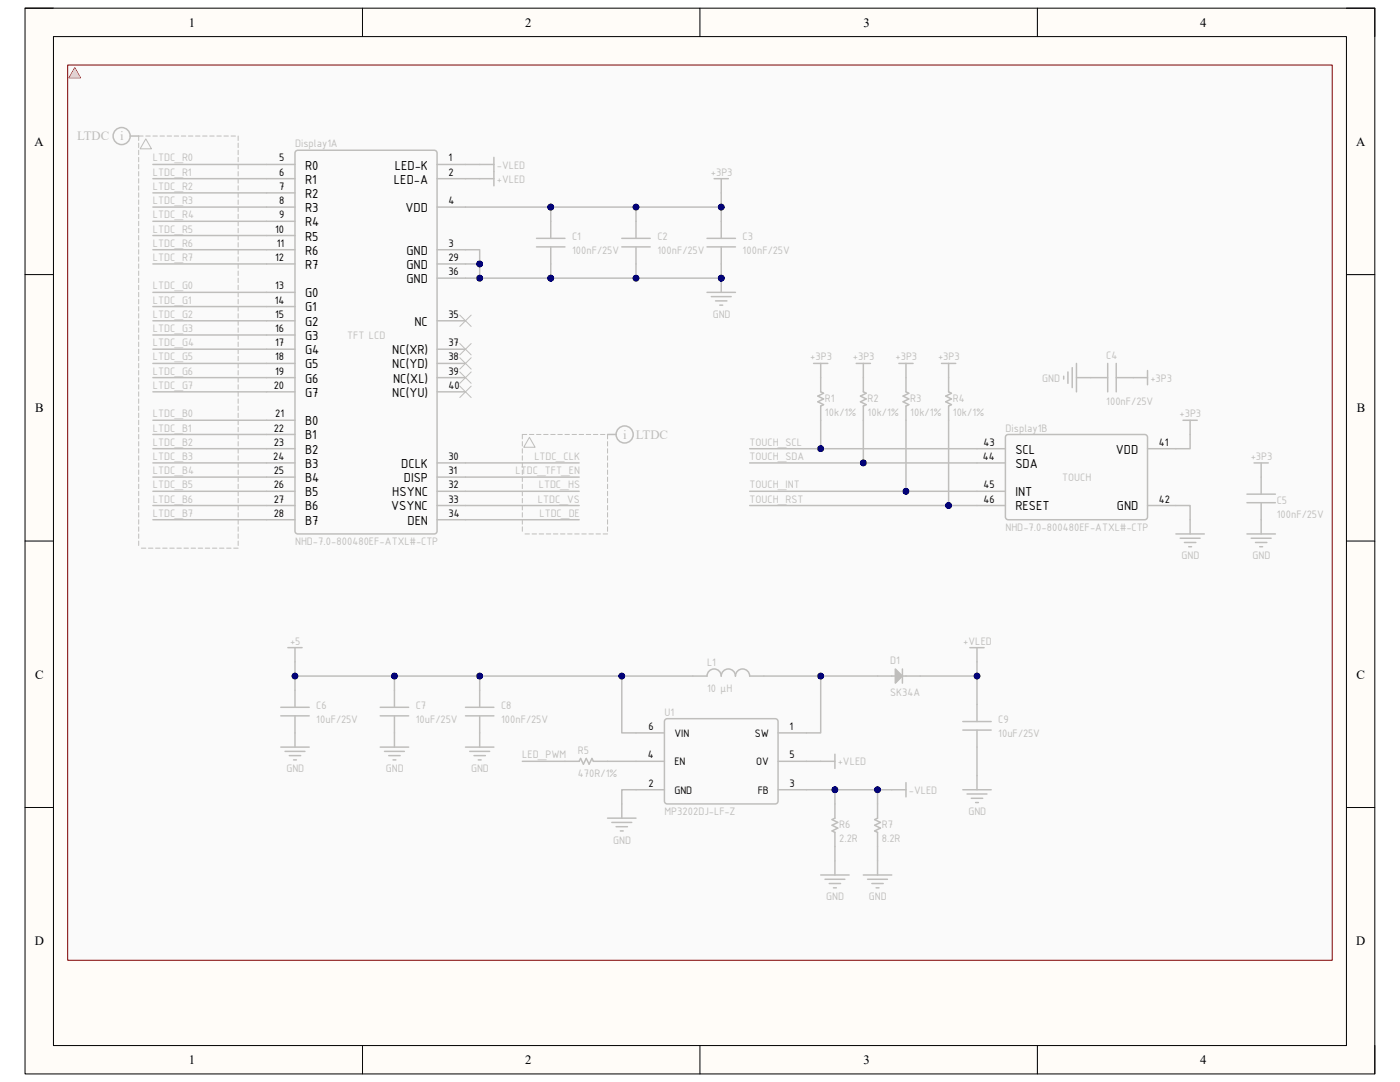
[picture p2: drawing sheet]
<svg xmlns="http://www.w3.org/2000/svg" width="279mm" height="216mm" viewBox="0 0 279 216" stroke-linecap="round" stroke-linejoin="round" font-family="sans-serif">
<path d="M5 1.6h269.4v212.7h-269.4z" fill-rule="evenodd" fill="#fffcf8"/>
<path d="M5 1.6h269.4v212.7h-269.4z" fill="none" stroke="#000" stroke-width=".2"/>
<path d="M10.7 7.3h258v201.3h-258z" fill-rule="evenodd" fill="#fffcf8"/>
<g fill="none" stroke="#000" stroke-width=".2">
<path d="M5 1.6h5.7M10.7 7.3h258v201.3h-258zM72.3 1.6v5.7M139.7 1.6v5.7M207 1.6v5.7M268.7 1.6h5.7v5.7M5 54.8h5.7M268.7 54.8h5.7M5 108h5.7M268.7 108h5.7M5 161.1h5.7M268.7 161.1h5.7"/>
<path d="M72.3 208.6v5.7M139.7 208.6v5.7M207 208.6v5.7M274.4 208.6v5.7"/>
</g>
<g fill="#bfbebc">
<path d="M27.7 27.1h19.8v82.3h-19.8z" fill-rule="evenodd"/>
<path d="M104.2 86.7h17.1v19.8h-17.1z" fill-rule="evenodd"/>
</g>
<path d="M13.5 13h252.4v178.6h-252.4z" fill-rule="evenodd" fill="#fafafa"/>
<g fill="none" stroke="#bfbebc" stroke-width=".3">
<path d="M53.2 32.8h5.7M53.2 35.7h5.7M53.2 38.5h5.7M58.9 30.3l.5-.3h27.3l.5 .3v75.7l-.3 .5h-27.5l-.5-.2zM87.2 32.8h5.7M87.2 35.7h5.7M53.2 49.8h5.7M53.2 41.3h5.7M53.2 44.2h5.7M53.2 47h5.7M53.2 52.7h5.7M53.2 58.3h5.7"/>
<path d="M87.2 49.8h5.7M87.2 41.3h5.7M87.2 52.7h5.7M87.2 55.5h5.7M107.1 47.6h5.6M107.1 49.3h5.6M109.9 44.2v3.4M109.9 49.3v3.4M124.1 47.6h5.7M124.1 49.3h5.7M126.9 44.2v3.4M126.9 49.3v3.4"/>
<path d="M141.1 47.6h5.7M141.1 49.3h5.7M141.1 58.3h5.7M142 59.2h3.9M143.9 44.2v3.4M143.9 49.3v3.4M143.9 55.5v2.8M53.2 61.2h5.7M53.2 64h5.7M53.2 66.8h5.7M53.2 69.7h5.7M53.2 72.5h5.7"/>
<path d="M53.2 75.4h5.7M53.2 78.2h5.7M87.2 64h5.7M87.2 69.7h5.7M87.2 72.5h5.7M87.2 75.4h5.7M87.2 78.2h5.7M142.8 60h2.3M143.7 60.9h.5M53.2 83.9h5.7M53.2 92.4h5.7M53.2 98h5.7"/>
<path d="M53.2 86.7h5.7M53.2 89.5h5.7M53.2 95.2h5.7M87.2 92.4h5.7M87.2 98h5.7M87.2 95.2h5.7M195 89.5h5.6M195 92.4h5.6M195 98h5.6M200.7 87l.5-.3 27.5 .1 .3 .5-.1 16.1-.5 .3-27.5-.1-.3-.5zM229 89.5h5.7M53.2 100.9h5.7"/>
<path d="M53.2 103.7h5.7M87.2 100.9h5.7M87.2 103.7h5.7M195 100.9h5.6M229 100.9h5.7"/>
</g>
<circle cx="143.9" cy="55.5" r=".57" fill="#000080"/>
<circle cx="143.9" cy="55.5" r=".57" fill="none" stroke="#000080" stroke-width=".2"/>
<g fill="none" stroke="#bfbebc" stroke-width=".3">
<path d="M142.5 35.7h2.9M143.9 35.7v2.8M212.3 75.1v.5M213.1 74.2v2.3M214 73.4v3.9M214.8 75.4h6.3M214.8 72.5v5.7M221.1 72.5v5.7M222.8 75.4h3.4M222.8 72.5v5.7M236.1 83.9h2.8M237.5 83.9v2.8"/>
<path d="M248.9 98.6h5.6M250.3 92.4h2.8M251.7 92.4v6.2M234.7 106.5h5.6M235.5 107.4h4M236.4 108.2h2.3M237.2 109.1h.6M237.5 103.7v2.8M248.9 106.5h5.6M248.9 100.3h5.6M249.7 107.4h4M250.6 108.2h2.2"/>
<path d="M251.4 109.1h.6M251.7 100.3v6.2M138.3 134.9h2.8a1.42 1.42 0 0 1 1.4-1.4 1.42 1.42 0 0 1 1.4 1.4 1.42 1.42 0 0 1 1.5-1.4 1.42 1.42 0 0 1 1.4 1.4 1.42 1.42 0 0 1 1.4-1.4 1.42 1.42 0 0 1 1.4 1.4h2.8M175.1 134.9h2.9M180.8 134.9h2.8M126.9 146.2h5.7M126.9 157.6h5.7M126.9 151.9h5.7M132.9 143.5h22.1l.3 .5-.1 16.1-.5 .3-21.8-.1-.3-.4v-15.9zM155.3 146.2h5.7M155.3 157.6h5.7M155.3 151.9h5.7"/>
</g>
<path d="M178.7 133.5l1.4 1.4-1.4 1.4z" fill="#bfbebc"/>
<g fill="none" stroke="#bfbebc" stroke-width=".3">
<path d="M30.5 35.7h22.7M30.5 32.8h22.7M30.5 38.5h22.7M95.7 35.7h2.9M95.7 32.8h2.9M98.6 31.4v5.7M30.5 58.3h22.7M30.5 52.7h22.7M30.5 49.8h22.7M30.5 47h22.7M30.5 44.2h22.7M30.5 41.3h22.7"/>
<path d="M109.9 52.7v2.8M30.5 75.4h22.7M30.5 78.2h22.7M30.5 72.5h22.7M30.5 69.7h22.7M30.5 66.8h22.7M30.5 64h22.7M30.5 61.2h22.7M226.2 75.4h2.8M229 73.9v2.9M30.5 83.9h22.7M30.5 98h22.7"/>
<path d="M30.5 95.2h22.7M30.5 92.4h22.7M30.5 89.5h22.7M30.5 86.7h22.7M30.5 103.7h22.7M30.5 100.9h22.7M57.5 129.2h2.8M58.9 129.2v2.9M58.9 137.7v3.4M78.7 137.7v3.4M95.7 137.7v3.4M178 134.9h2.8"/>
<path d="M178.7 133.5l1.4 1.4-1.4 1.4zM180.1 133.5v2.8M193.6 129.2h2.8M195 129.2v2.9M56 141.1h5.7M56 142.8h5.7M56 149.1h5.7M56.9 149.9h4M57.7 150.8h2.3M58.6 151.6h.6M58.9 142.8v6.3M75.9 141.1h5.7"/>
<path d="M75.9 142.8h5.7M75.9 149.1h5.7M76.7 149.9h4M77.6 150.8h2.3M78.4 151.6h.6M78.7 142.8v6.3M92.9 141.1h5.7M92.9 142.8h5.7M92.9 149.1h5.7M93.7 149.9h4M94.6 150.8h2.3M95.5 151.6h.5"/>
<path d="M95.7 142.8v6.3M163.8 151.9h2.8M166.6 150.5v2.8M178 157.6h2.8M180.8 156.2v2.8M192.2 144h5.6M192.2 145.7h5.6M192.2 157.6h5.6M193 158.4h4M193.8 159.3h2.3M195 140.6v3.4M195 145.7v3.4"/>
<path d="M195 154.7v2.9M121.3 163.3h5.6M122.1 164.1h4M123 165h2.2M123.8 165.8h.6M124.1 160.4v2.9M163.8 174.6h5.7M164.6 175.5h4M165.5 176.3h2.3M166.3 177.2h.6M166.6 160.4v2.9l-.5 .2 1.1 .6-1.1 .6 1.1 .5-1.1 .6 .5 .3v2.8M166.6 171.8v2.8"/>
<path d="M172.3 174.6h5.7M173.1 175.5h4M174 176.3h2.3M174.8 177.2h.6M175.1 160.4v2.9l-.5 .2 1.1 .6-1.1 .6 1.1 .5-1.1 .6 .5 .3v2.8M175.1 171.8v2.8M194.7 160.1h.6"/>
</g>
<path d="M91.8 62.9l2.2 2.2M91.8 68.5l2.2 2.3M91.8 71.4l2.2 2.2M91.8 74.2l2.2 2.3M91.8 77.1l2.2 2.2M94 62.9l-2.2 2.2M94 68.5l-2.2 2.3M94 71.4l-2.2 2.2M94 74.2l-2.2 2.3M94 77.1l-2.2 2.2" fill="none" stroke="#bfbebc" stroke-width=".2"/>
<circle cx="109.9" cy="55.5" r=".57" fill="#000080"/>
<circle cx="109.9" cy="55.5" r=".57" fill="none" stroke="#000080" stroke-width=".2"/>
<path d="M92.9 41.3h17" fill="none" stroke="#bfbebc" stroke-width=".3"/>
<circle cx="109.9" cy="41.3" r=".57" fill="#000080"/>
<circle cx="109.9" cy="41.3" r=".57" fill="none" stroke="#000080" stroke-width=".2"/>
<path d="M92.9 52.7h2.8v2.8h14.2" fill="none" stroke="#bfbebc" stroke-width=".3"/>
<circle cx="95.7" cy="52.7" r=".57" fill="#000080"/>
<circle cx="95.7" cy="52.7" r=".57" fill="none" stroke="#000080" stroke-width=".2"/>
<circle cx="95.7" cy="55.5" r=".57" fill="#000080"/>
<circle cx="95.7" cy="55.5" r=".57" fill="none" stroke="#000080" stroke-width=".2"/>
<circle cx="109.9" cy="55.5" r=".57" fill="#000080"/>
<circle cx="109.9" cy="55.5" r=".57" fill="none" stroke="#000080" stroke-width=".2"/>
<path d="M109.9 41.3v2.9" fill="none" stroke="#bfbebc" stroke-width=".3"/>
<circle cx="109.9" cy="41.3" r=".57" fill="#000080"/>
<circle cx="109.9" cy="41.3" r=".57" fill="none" stroke="#000080" stroke-width=".2"/>
<path d="M92.9 55.5h2.8" fill="none" stroke="#bfbebc" stroke-width=".3"/>
<circle cx="95.7" cy="55.5" r=".57" fill="#000080"/>
<circle cx="95.7" cy="55.5" r=".57" fill="none" stroke="#000080" stroke-width=".2"/>
<path d="M92.9 49.8h2.8v2.9" fill="none" stroke="#bfbebc" stroke-width=".3"/>
<circle cx="95.7" cy="52.7" r=".57" fill="#000080"/>
<circle cx="95.7" cy="52.7" r=".57" fill="none" stroke="#000080" stroke-width=".2"/>
<path d="M143.9 52.7v2.8" fill="none" stroke="#bfbebc" stroke-width=".3"/>
<circle cx="143.9" cy="55.5" r=".57" fill="#000080"/>
<circle cx="143.9" cy="55.5" r=".57" fill="none" stroke="#000080" stroke-width=".2"/>
<path d="M143.9 38.5v5.7" fill="none" stroke="#bfbebc" stroke-width=".3"/>
<circle cx="143.9" cy="41.3" r=".57" fill="#000080"/>
<circle cx="143.9" cy="41.3" r=".57" fill="none" stroke="#000080" stroke-width=".2"/>
<path d="M109.9 41.3h34" fill="none" stroke="#bfbebc" stroke-width=".3"/>
<circle cx="109.9" cy="41.3" r=".57" fill="#000080"/>
<circle cx="109.9" cy="41.3" r=".57" fill="none" stroke="#000080" stroke-width=".2"/>
<circle cx="126.9" cy="41.3" r=".57" fill="#000080"/>
<circle cx="126.9" cy="41.3" r=".57" fill="none" stroke="#000080" stroke-width=".2"/>
<circle cx="143.9" cy="41.3" r=".57" fill="#000080"/>
<circle cx="143.9" cy="41.3" r=".57" fill="none" stroke="#000080" stroke-width=".2"/>
<path d="M126.9 41.3v2.9" fill="none" stroke="#bfbebc" stroke-width=".3"/>
<circle cx="126.9" cy="41.3" r=".57" fill="#000080"/>
<circle cx="126.9" cy="41.3" r=".57" fill="none" stroke="#000080" stroke-width=".2"/>
<path d="M109.9 55.5h34" fill="none" stroke="#bfbebc" stroke-width=".3"/>
<circle cx="109.9" cy="55.5" r=".57" fill="#000080"/>
<circle cx="109.9" cy="55.5" r=".57" fill="none" stroke="#000080" stroke-width=".2"/>
<circle cx="126.9" cy="55.5" r=".57" fill="#000080"/>
<circle cx="126.9" cy="55.5" r=".57" fill="none" stroke="#000080" stroke-width=".2"/>
<circle cx="143.9" cy="55.5" r=".57" fill="#000080"/>
<circle cx="143.9" cy="55.5" r=".57" fill="none" stroke="#000080" stroke-width=".2"/>
<path d="M126.9 52.7v2.8" fill="none" stroke="#bfbebc" stroke-width=".3"/>
<circle cx="126.9" cy="55.5" r=".57" fill="#000080"/>
<circle cx="126.9" cy="55.5" r=".57" fill="none" stroke="#000080" stroke-width=".2"/>
<path d="M92.9 98h22.7M92.9 92.4h22.7M92.9 95.2h22.7M237.5 86.7v2.8h-2.8M92.9 100.9h22.7M92.9 103.7h22.7M234.7 100.9h2.8v2.8M175.1 134.9h-11.3v11.3h-2.8" fill="none" stroke="#bfbebc" stroke-width=".3"/>
<circle cx="163.8" cy="134.9" r=".57" fill="#000080"/>
<circle cx="163.8" cy="134.9" r=".57" fill="none" stroke="#000080" stroke-width=".2"/>
<path d="M152.4 134.9h11.4" fill="none" stroke="#bfbebc" stroke-width=".3"/>
<circle cx="163.8" cy="134.9" r=".57" fill="#000080"/>
<circle cx="163.8" cy="134.9" r=".57" fill="none" stroke="#000080" stroke-width=".2"/>
<path d="M78.7 134.9v2.8M195 149.1v5.6" fill="none" stroke="#bfbebc" stroke-width=".3"/>
<circle cx="78.7" cy="134.9" r=".57" fill="#000080"/>
<circle cx="78.7" cy="134.9" r=".57" fill="none" stroke="#000080" stroke-width=".2"/>
<path d="M95.7 134.9v2.8" fill="none" stroke="#bfbebc" stroke-width=".3"/>
<circle cx="95.7" cy="134.9" r=".57" fill="#000080"/>
<circle cx="95.7" cy="134.9" r=".57" fill="none" stroke="#000080" stroke-width=".2"/>
<path d="M58.9 132.1v2.8" fill="none" stroke="#bfbebc" stroke-width=".3"/>
<circle cx="58.9" cy="134.9" r=".57" fill="#000080"/>
<circle cx="58.9" cy="134.9" r=".57" fill="none" stroke="#000080" stroke-width=".2"/>
<path d="M58.9 137.7v-2.8h65.2v11.3h2.8" fill="none" stroke="#bfbebc" stroke-width=".3"/>
<circle cx="58.9" cy="134.9" r=".57" fill="#000080"/>
<circle cx="58.9" cy="134.9" r=".57" fill="none" stroke="#000080" stroke-width=".2"/>
<circle cx="78.7" cy="134.9" r=".57" fill="#000080"/>
<circle cx="78.7" cy="134.9" r=".57" fill="none" stroke="#000080" stroke-width=".2"/>
<circle cx="95.7" cy="134.9" r=".57" fill="#000080"/>
<circle cx="95.7" cy="134.9" r=".57" fill="none" stroke="#000080" stroke-width=".2"/>
<circle cx="124.1" cy="134.9" r=".57" fill="#000080"/>
<circle cx="124.1" cy="134.9" r=".57" fill="none" stroke="#000080" stroke-width=".2"/>
<path d="M124.1 134.9h14.2" fill="none" stroke="#bfbebc" stroke-width=".3"/>
<circle cx="124.1" cy="134.9" r=".57" fill="#000080"/>
<circle cx="124.1" cy="134.9" r=".57" fill="none" stroke="#000080" stroke-width=".2"/>
<path d="M195 132.1v8.5M126.9 157.6h-2.8v2.8" fill="none" stroke="#bfbebc" stroke-width=".3"/>
<circle cx="195" cy="134.9" r=".57" fill="#000080"/>
<circle cx="195" cy="134.9" r=".57" fill="none" stroke="#000080" stroke-width=".2"/>
<path d="M183.6 134.9h11.4" fill="none" stroke="#bfbebc" stroke-width=".3"/>
<circle cx="195" cy="134.9" r=".57" fill="#000080"/>
<circle cx="195" cy="134.9" r=".57" fill="none" stroke="#000080" stroke-width=".2"/>
<path d="M161 157.6h5.6v2.8M161 151.9h2.8" fill="none" stroke="#bfbebc" stroke-width=".3"/>
<circle cx="166.6" cy="157.6" r=".57" fill="#000080"/>
<circle cx="166.6" cy="157.6" r=".57" fill="none" stroke="#000080" stroke-width=".2"/>
<path d="M166.6 157.6h8.5v2.8" fill="none" stroke="#bfbebc" stroke-width=".3"/>
<circle cx="166.6" cy="157.6" r=".57" fill="#000080"/>
<circle cx="166.6" cy="157.6" r=".57" fill="none" stroke="#000080" stroke-width=".2"/>
<circle cx="175.1" cy="157.6" r=".57" fill="#000080"/>
<circle cx="175.1" cy="157.6" r=".57" fill="none" stroke="#000080" stroke-width=".2"/>
<path d="M175.1 157.6h2.9M166.6 168.9v2.9M175.1 168.9v2.9" fill="none" stroke="#bfbebc" stroke-width=".3"/>
<circle cx="175.1" cy="157.6" r=".57" fill="#000080"/>
<circle cx="175.1" cy="157.6" r=".57" fill="none" stroke="#000080" stroke-width=".2"/>
<path d="M92.9 32.8h2.8M92.9 35.7h2.8M162.4 72.5h2.8M163.8 72.5v5.7l.6 .3-1.2 .5 1.2 .6-1.2 .6 1.2 .5-.6 .3v8.5M170.9 72.5h2.8M172.3 72.5v5.7l.6 .3-1.2 .5 1.2 .6-1.2 .6 1.2 .5-.6 .3v2.9M179.4 72.5h2.8M180.8 72.5v5.7l.6 .3-1.2 .5 1.2 .6-1.2 .6 1.2 .5-.6 .3v2.9M187.9 72.5h2.8M189.3 72.5v5.7l.6 .3-1.2 .5 1.2 .6-1.2 .6 1.2 .5-.6 .3v2.9M104.2 151.9h11.4l.3-.6 .5 1.2 .6-1.2 .6 1.2 .5-1.2 .3 .6h8.5" fill="none" stroke="#bfbebc" stroke-width=".3"/>
<circle cx="163.8" cy="89.5" r=".57" fill="#000080"/>
<circle cx="163.8" cy="89.5" r=".57" fill="none" stroke="#000080" stroke-width=".2"/>
<path d="M172.3 83.9v8.5" fill="none" stroke="#bfbebc" stroke-width=".3"/>
<circle cx="172.3" cy="92.4" r=".57" fill="#000080"/>
<circle cx="172.3" cy="92.4" r=".57" fill="none" stroke="#000080" stroke-width=".2"/>
<path d="M180.8 83.9v14.1" fill="none" stroke="#bfbebc" stroke-width=".3"/>
<circle cx="180.8" cy="98" r=".57" fill="#000080"/>
<circle cx="180.8" cy="98" r=".57" fill="none" stroke="#000080" stroke-width=".2"/>
<path d="M189.3 83.9v17" fill="none" stroke="#bfbebc" stroke-width=".3"/>
<circle cx="189.3" cy="100.9" r=".57" fill="#000080"/>
<circle cx="189.3" cy="100.9" r=".57" fill="none" stroke="#000080" stroke-width=".2"/>
<g fill="none" stroke="#bfbebc" stroke-width=".2">
<path d="M27.7 28.6v.8M27.7 30v.9M27.7 31.4v.9M27.7 32.8v.9M27.7 34.2v.9M27.7 35.7v.8M27.7 37.1v.9M27.7 38.5v.9M27.7 39.9v.9M28.6 27.1h-.9v.9M29.1 27.7l1.1 2h-2.2zM29.1 27.1h.9"/>
<path d="M30.5 27.1h.9M31.9 27.1h.9M33.4 27.1h.8M34.8 27.1h.9M36.2 27.1h.9M37.6 27.1h.9M39 27.1h.9M40.4 27.1h.9M41.9 27.1h.8M43.3 27.1h.9M44.7 27.1h.9M46.1 27.1h.9"/>
<path d="M47.5 27.1v.9M47.5 28.6v.8M47.5 30v.9M47.5 31.4v.9M47.5 32.8v.9M47.5 34.2v.9M47.5 35.7v.8M47.5 37.1v.9M47.5 38.5v.9M47.5 39.9v.9M27.7 41.3v.9M27.7 42.7v.9"/>
<path d="M27.7 44.2v.8M27.7 45.6v.9M27.7 47v.9M27.7 48.4v.9M27.7 49.8v.9M27.7 51.2v.9M27.7 52.7v.9M27.7 54.1v.9M27.7 55.5v.9M27.7 56.9v.9M27.7 58.3v.9M27.7 59.8v.8"/>
<path d="M47.5 41.3v.9M47.5 42.7v.9M47.5 44.2v.8M47.5 45.6v.9M47.5 47v.9M47.5 48.4v.9M47.5 49.8v.9M47.5 51.2v.9M47.5 52.7v.9M47.5 54.1v.9M47.5 55.5v.9M47.5 56.9v.9"/>
<path d="M47.5 58.3v.9M47.5 59.8v.8M27.7 61.2v.9M27.7 62.6v.9M27.7 64v.9M27.7 65.4v.9M27.7 66.8v.9M27.7 68.3v.8M27.7 69.7v.9M27.7 71.1v.9M27.7 72.5v.9M27.7 73.9v.9"/>
<path d="M27.7 75.4v.8M27.7 76.8v.9M27.7 78.2v.9M27.7 79.6v.9M47.5 61.2v.9M47.5 62.6v.9M47.5 64v.9M47.5 65.4v.9M47.5 66.8v.9M47.5 68.3v.8M47.5 69.7v.9M47.5 71.1v.9"/>
<path d="M47.5 72.5v.9M47.5 73.9v.9M47.5 75.4v.8M47.5 76.8v.9M47.5 78.2v.9M47.5 79.6v.9M27.7 81v.9M27.7 82.4v.9M27.7 83.9v.8M27.7 85.3v.9M27.7 86.7v.9M27.7 88.1v.9"/>
<path d="M27.7 89.5v.9M27.7 90.9v.9M27.7 92.4v.8M27.7 93.8v.9M27.7 95.2v.9M27.7 96.6v.9M27.7 98v.9M27.7 99.5v.8M47.5 81v.9M47.5 82.4v.9M47.5 83.9v.8M47.5 85.3v.9"/>
<path d="M47.5 86.7v.9M47.5 88.1v.9M47.5 89.5v.9M47.5 90.9v.9M47.5 92.4v.8M47.5 93.8v.9M47.5 95.2v.9M47.5 96.6v.9M47.5 98v.9M47.5 99.5v.8M104.2 88.1v.9M104.2 89.5v.9"/>
<path d="M104.2 90.9v.9M104.2 92.4v.8M104.2 93.8v.9M104.2 95.2v.9M104.2 96.6v.9M104.2 98v.9M104.2 99.5v.8M105.1 86.7h-.9v.9M105.7 87.3l1.1 1.9h-2.3zM105.7 86.7h.8M107.1 86.7h.9M108.5 86.7h.9"/>
<path d="M109.9 86.7h.9M111.3 86.7h.9M112.7 86.7h.9M114.2 86.7h.9M115.6 86.7h.9M117 86.7h.9M118.4 86.7h.9M119.8 86.7h.9M121.3 86.7v.9M121.3 88.1v.9M121.3 89.5v.9M121.3 90.9v.9"/>
<path d="M121.3 92.4v.8M121.3 93.8v.9M121.3 95.2v.9M121.3 96.6v.9M121.3 98v.9M121.3 99.5v.8M27.7 100.9v.9M27.7 102.3v.9M27.7 103.7v.9M27.7 105.1v.9M27.7 106.5v.9M27.7 108v.8"/>
<path d="M28.2 109.4h.9M29.6 109.4h.9M31 109.4h.9M32.5 109.4h.9M33.9 109.4h.9M35.3 109.4h.9M36.7 109.4h.9M38.1 109.4h.9M39.6 109.4h.8M41 109.4h.9M42.4 109.4h.9M43.8 109.4h.9"/>
<path d="M45.2 109.4h.9M46.6 109.4h.9M47.5 100.9v.9M47.5 102.3v.9M47.5 103.7v.9M47.5 105.1v.9M47.5 106.5v.9M47.5 108v.8M104.2 100.9v.9M104.2 102.3v.9M104.2 103.7v.9M104.2 105.1v.9"/>
<path d="M104.8 106.5h.9M106.2 106.5h.9M107.6 106.5h.9M109 106.5h.9M110.4 106.5h.9M111.9 106.5h.8M113.3 106.5h.9M114.7 106.5h.9M116.1 106.5h.9M117.5 106.5h.9M119 106.5h.8M120.4 106.5h.9"/>
<path d="M121.3 100.9v.9M121.3 102.3v.9M121.3 103.7v.9M121.3 105.1v.9"/>
</g>
<g fill="none" stroke="#bfbebc" stroke-width=".3">
<path d="M26 27.1h1.7M121.3 86.7h1.7M149.6 100.9h45.4"/>
<circle cx="24.3" cy="27.1" r="1.7"/>
<circle cx="124.7" cy="86.7" r="1.7"/>
</g>
<circle cx="189.3" cy="100.9" r=".57" fill="#000080"/>
<circle cx="189.3" cy="100.9" r=".57" fill="none" stroke="#000080" stroke-width=".2"/>
<path d="M149.6 98h45.4" fill="none" stroke="#bfbebc" stroke-width=".3"/>
<circle cx="180.8" cy="98" r=".57" fill="#000080"/>
<circle cx="180.8" cy="98" r=".57" fill="none" stroke="#000080" stroke-width=".2"/>
<path d="M149.6 92.4h45.4" fill="none" stroke="#bfbebc" stroke-width=".3"/>
<circle cx="172.3" cy="92.4" r=".57" fill="#000080"/>
<circle cx="172.3" cy="92.4" r=".57" fill="none" stroke="#000080" stroke-width=".2"/>
<path d="M149.6 89.5h45.4" fill="none" stroke="#bfbebc" stroke-width=".3"/>
<circle cx="163.8" cy="89.5" r=".57" fill="#000080"/>
<circle cx="163.8" cy="89.5" r=".57" fill="none" stroke="#000080" stroke-width=".2"/>
<path d="M13.5 13h252.4v178.6h-252.4z" fill="none" stroke="#800000" stroke-width=".2"/>
<path d="M14.9 13.5l1.2 2h-2.3z" fill="none" stroke="#900" stroke-width=".2"/>
<path d="M14.9 13.5l1.2 2h-2.3z" fill="#fec8c8"/>
<g font-size="2.8">
<text x="60.9" y="33.8">R0</text>
<text x="78.8" y="33.8">LED-K</text>
<text x="60.9" y="36.7">R1</text>
<text x="60.9" y="39.5">R2</text>
<text x="78.6" y="36.7">LED-A</text>
<text x="60.9" y="42.3">R3</text>
<text x="60.9" y="45.2">R4</text>
<text x="80.9" y="42.3">VDD</text>
<text x="60.9" y="48">R5</text>
<text x="60.9" y="50.8">R6</text>
<text x="60.9" y="53.6">R7</text>
<text x="81.1" y="50.8">GND</text>
<text x="81.1" y="53.6">GND</text>
<text x="60.9" y="59.3">G0</text>
<text x="81.1" y="56.5">GND</text>
<text x="60.9" y="62.1">G1</text>
<text x="60.9" y="65">G2</text>
<text x="82.7" y="65">NC</text>
<text x="60.9" y="67.8">G3</text>
<text x="60.9" y="70.7">G4</text>
<text x="78.3" y="70.7">NC(XR)</text>
<text x="60.9" y="73.5">G5</text>
<text x="60.9" y="76.3">G6</text>
<text x="78.3" y="73.5">NC(YD)</text>
<text x="78.4" y="76.3">NC(XL)</text>
<text x="60.9" y="79.2">G7</text>
<text x="78.3" y="79.2">NC(YU)</text>
<text x="60.9" y="84.8">B0</text>
<text x="60.9" y="87.7">B1</text>
<text x="60.9" y="90.5">B2</text>
<text x="60.9" y="93.3">B3</text>
<text x="80.1" y="93.3">DCLK</text>
<text x="202.6" y="90.5">SCL</text>
<text x="202.6" y="93.3">SDA</text>
<text x="222.7" y="90.5">VDD</text>
<text x="60.9" y="96.2">B4</text>
<text x="60.9" y="99">B5</text>
<text x="60.9" y="101.9">B6</text>
<text x="78.1" y="101.9">VSYNC</text>
<text x="78.3" y="99">HSYNC</text>
<text x="80.6" y="96.2">DISP</text>
<text x="202.6" y="99">INT</text>
<text x="202.6" y="101.9">RESET</text>
<text x="222.9" y="101.9">GND</text>
<text x="60.9" y="104.7">B7</text>
<text x="81.3" y="104.7">DEN</text>
</g>
<g font-size="2.5">
<text x="37.7" y="5.3">1</text>
<text x="104.8" y="5.3">2</text>
<text x="172.3" y="5.3">3</text>
<text x="239.5" y="5.3">4</text>
<text x="6.9" y="29.1">A</text>
<text x="270.6" y="29.1">A</text>
<text x="7" y="82.3">B</text>
<text x="270.8" y="82.3">B</text>
<text x="7" y="135.4">C</text>
<text x="270.7" y="135.4">C</text>
<text x="6.9" y="188.6">D</text>
<text x="270.7" y="188.6">D</text>
<text x="37.7" y="212.3">1</text>
<text x="104.8" y="212.3">2</text>
<text x="172.3" y="212.3">3</text>
<text x="239.5" y="212.3">4</text>
</g>
<g font-size="2.5" fill="#bfbebc">
<text x="15.4" y="28">LTDC</text>
<text x="24" y="28">i</text>
<text x="124.3" y="87.5">i</text>
<text x="126.9" y="87.5">LTDC</text>
</g>
<g font-size="2.3" fill="#bfbebc">
<text x="58.9" y="29.4">Display1A</text>
<text x="30.5" y="32.2">LTDC_R0</text>
<text x="30.5" y="35.1">LTDC_R1</text>
<text x="99.1" y="33.7">-VLED</text>
<text x="141.9" y="35.1">+3P3</text>
<text x="30.5" y="37.9">LTDC_R2</text>
<text x="30.5" y="40.7">LTDC_R3</text>
<text x="99.1" y="36.5">+VLED</text>
<text x="30.5" y="43.6">LTDC_R4</text>
<text x="30.5" y="46.4">LTDC_R5</text>
<text x="114.2" y="47.8">C1</text>
<text x="131.2" y="47.8">C2</text>
<text x="148.2" y="47.8">C3</text>
<text x="30.5" y="49.2">LTDC_R6</text>
<text x="30.5" y="52.1">LTDC_R7</text>
<text x="114.2" y="50.7">100nF/25V</text>
<text x="131.2" y="50.7">100nF/25V</text>
<text x="148.2" y="50.7">100nF/25V</text>
<text x="30.5" y="57.7">LTDC_G0</text>
<text x="30.5" y="60.6">LTDC_G1</text>
<text x="30.5" y="63.4">LTDC_G2</text>
<text x="142.2" y="63.4">GND</text>
<text x="30.5" y="66.3">LTDC_G3</text>
<text x="30.5" y="69.1">LTDC_G4</text>
<text x="30.5" y="71.9">LTDC_G5</text>
<text x="69.3" y="67.7">TFT LCD</text>
<text x="161.7" y="71.9">+3P3</text>
<text x="170.2" y="71.9">+3P3</text>
<text x="178.7" y="71.9">+3P3</text>
<text x="187.2" y="71.9">+3P3</text>
<text x="220.8" y="71.6">C4</text>
<text x="30.5" y="74.8">LTDC_G6</text>
<text x="30.5" y="77.6">LTDC_G7</text>
<text x="208" y="76.2">GND</text>
<text x="229.6" y="76.2">+3P3</text>
<text x="30.5" y="83.3">LTDC_B0</text>
<text x="164.6" y="80.1">R1</text>
<text x="164.6" y="83">10k/1%</text>
<text x="173.1" y="80.1">R2</text>
<text x="173.1" y="83">10k/1%</text>
<text x="181.7" y="80.1">R3</text>
<text x="181.7" y="83">10k/1%</text>
<text x="190.2" y="80.1">R4</text>
<text x="190.2" y="83">10k/1%</text>
<text x="220.8" y="80.7">100nF/25V</text>
<text x="235.4" y="83.3">+3P3</text>
<text x="30.5" y="86.1">LTDC_B1</text>
<text x="30.5" y="88.9">LTDC_B2</text>
<text x="149.6" y="88.9">TOUCH_SCL</text>
<text x="200.7" y="86.1">Display1B</text>
<text x="30.5" y="91.8">LTDC_B3</text>
<text x="30.5" y="94.6">LTDC_B4</text>
<text x="102.9" y="94.6">LTDC_TFT_EN</text>
<text x="106.6" y="91.8">LTDC_CLK</text>
<text x="149.6" y="91.8">TOUCH_SDA</text>
<text x="249.6" y="91.8">+3P3</text>
<text x="30.5" y="97.5">LTDC_B5</text>
<text x="30.5" y="100.3">LTDC_B6</text>
<text x="107.4" y="100.3">LTDC_VS</text>
<text x="107.5" y="97.5">LTDC_HS</text>
<text x="149.6" y="97.5">TOUCH_INT</text>
<text x="149.6" y="100.3">TOUCH_RST</text>
<text x="212" y="96">TOUCH</text>
<text x="254.8" y="100.6">C5</text>
<text x="30.5" y="103.1">LTDC_B7</text>
<text x="107.7" y="103.1">LTDC_DE</text>
<text x="200.7" y="106">NHD-7.0-800480EF-ATXL#-CTP</text>
<text x="254.8" y="103.4">100nF/25V</text>
<text x="58.9" y="108.8">NHD-7.0-800480EF-ATXL#-CTP</text>
<text x="235.8" y="111.6">GND</text>
<text x="250" y="111.6">GND</text>
<text x="57.9" y="128.7">+5</text>
<text x="192.2" y="128.7">+VLED</text>
<text x="141.1" y="132.9">L1</text>
<text x="177.7" y="132.6">D1</text>
<text x="63.1" y="141.4">C6</text>
<text x="83" y="141.4">C7</text>
<text x="100" y="141.4">C8</text>
<text x="132.6" y="142.8">U1</text>
<text x="141.1" y="138">10 μH</text>
<text x="177.7" y="138.9">SK34A</text>
<text x="63.1" y="144.2">10uF/25V</text>
<text x="83" y="144.2">10uF/25V</text>
<text x="100" y="144.2">100nF/25V</text>
<text x="199.2" y="144.2">C9</text>
<text x="199.2" y="147.1">10uF/25V</text>
<text x="57.1" y="154.1">GND</text>
<text x="77" y="154.1">GND</text>
<text x="94" y="154.1">GND</text>
<text x="104.2" y="151.3">LED_PWM</text>
<text x="115.3" y="150.5">R5</text>
<text x="115.3" y="155">470R/1%</text>
<text x="167.2" y="152.7">+VLED</text>
<text x="181.4" y="158.4">-VLED</text>
<text x="132.6" y="162.6">MP3202DJ-LF-Z</text>
<text x="167.5" y="165.2">R6</text>
<text x="176" y="165.2">R7</text>
<text x="193.3" y="162.6">GND</text>
<text x="122.4" y="168.3">GND</text>
<text x="167.5" y="168.1">2.2R</text>
<text x="176" y="168.1">8.2R</text>
<text x="164.9" y="179.7">GND</text>
<text x="173.4" y="179.7">GND</text>
</g>
<g font-size="2.3">
<text x="55.7" y="32.2">5</text>
<text x="55.7" y="35.1">6</text>
<text x="89.5" y="32.2">1</text>
<text x="89.5" y="35.1">2</text>
<text x="55.7" y="37.9">7</text>
<text x="55.7" y="40.7">8</text>
<text x="89.5" y="40.7">4</text>
<text x="54.9" y="46.4">10</text>
<text x="55.7" y="43.6">9</text>
<text x="54.9" y="52.1">12</text>
<text x="55.2" y="49.2">11</text>
<text x="89.5" y="49.2">3</text>
<text x="89.5" y="52.1">29</text>
<text x="54.9" y="57.7">13</text>
<text x="89.5" y="54.9">36</text>
<text x="54.8" y="60.6">14</text>
<text x="54.9" y="63.4">15</text>
<text x="89.5" y="63.4">35</text>
<text x="54.9" y="66.3">16</text>
<text x="54.9" y="69.1">17</text>
<text x="54.9" y="71.9">18</text>
<text x="89.5" y="69.1">37</text>
<text x="89.5" y="71.9">38</text>
<text x="54.7" y="77.6">20</text>
<text x="54.9" y="74.8">19</text>
<text x="89.5" y="74.8">39</text>
<text x="89.5" y="77.6">40</text>
<text x="54.9" y="83.3">21</text>
<text x="54.7" y="86.1">22</text>
<text x="54.7" y="88.9">23</text>
<text x="196.3" y="88.9">43</text>
<text x="231.3" y="88.9">41</text>
<text x="54.5" y="91.8">24</text>
<text x="54.7" y="94.6">25</text>
<text x="89.5" y="91.8">30</text>
<text x="89.5" y="94.6">31</text>
<text x="196.1" y="91.8">44</text>
<text x="54.7" y="97.5">26</text>
<text x="54.7" y="100.3">27</text>
<text x="89.5" y="97.5">32</text>
<text x="89.5" y="100.3">33</text>
<text x="196.3" y="97.5">45</text>
<text x="196.3" y="100.3">46</text>
<text x="231.3" y="100.3">42</text>
<text x="54.7" y="103.1">28</text>
<text x="89.5" y="103.1">34</text>
<text x="129.4" y="145.7">6</text>
<text x="134.6" y="147.1">VIN</text>
<text x="150.6" y="147.1">SW</text>
<text x="157.6" y="145.7">1</text>
<text x="129.3" y="151.3">4</text>
<text x="134.6" y="152.7">EN</text>
<text x="150.9" y="152.7">OV</text>
<text x="157.6" y="151.3">5</text>
<text x="129.4" y="157">2</text>
<text x="134.6" y="158.4">GND</text>
<text x="151.2" y="158.4">FB</text>
<text x="157.6" y="157">3</text>
</g>
</svg>
